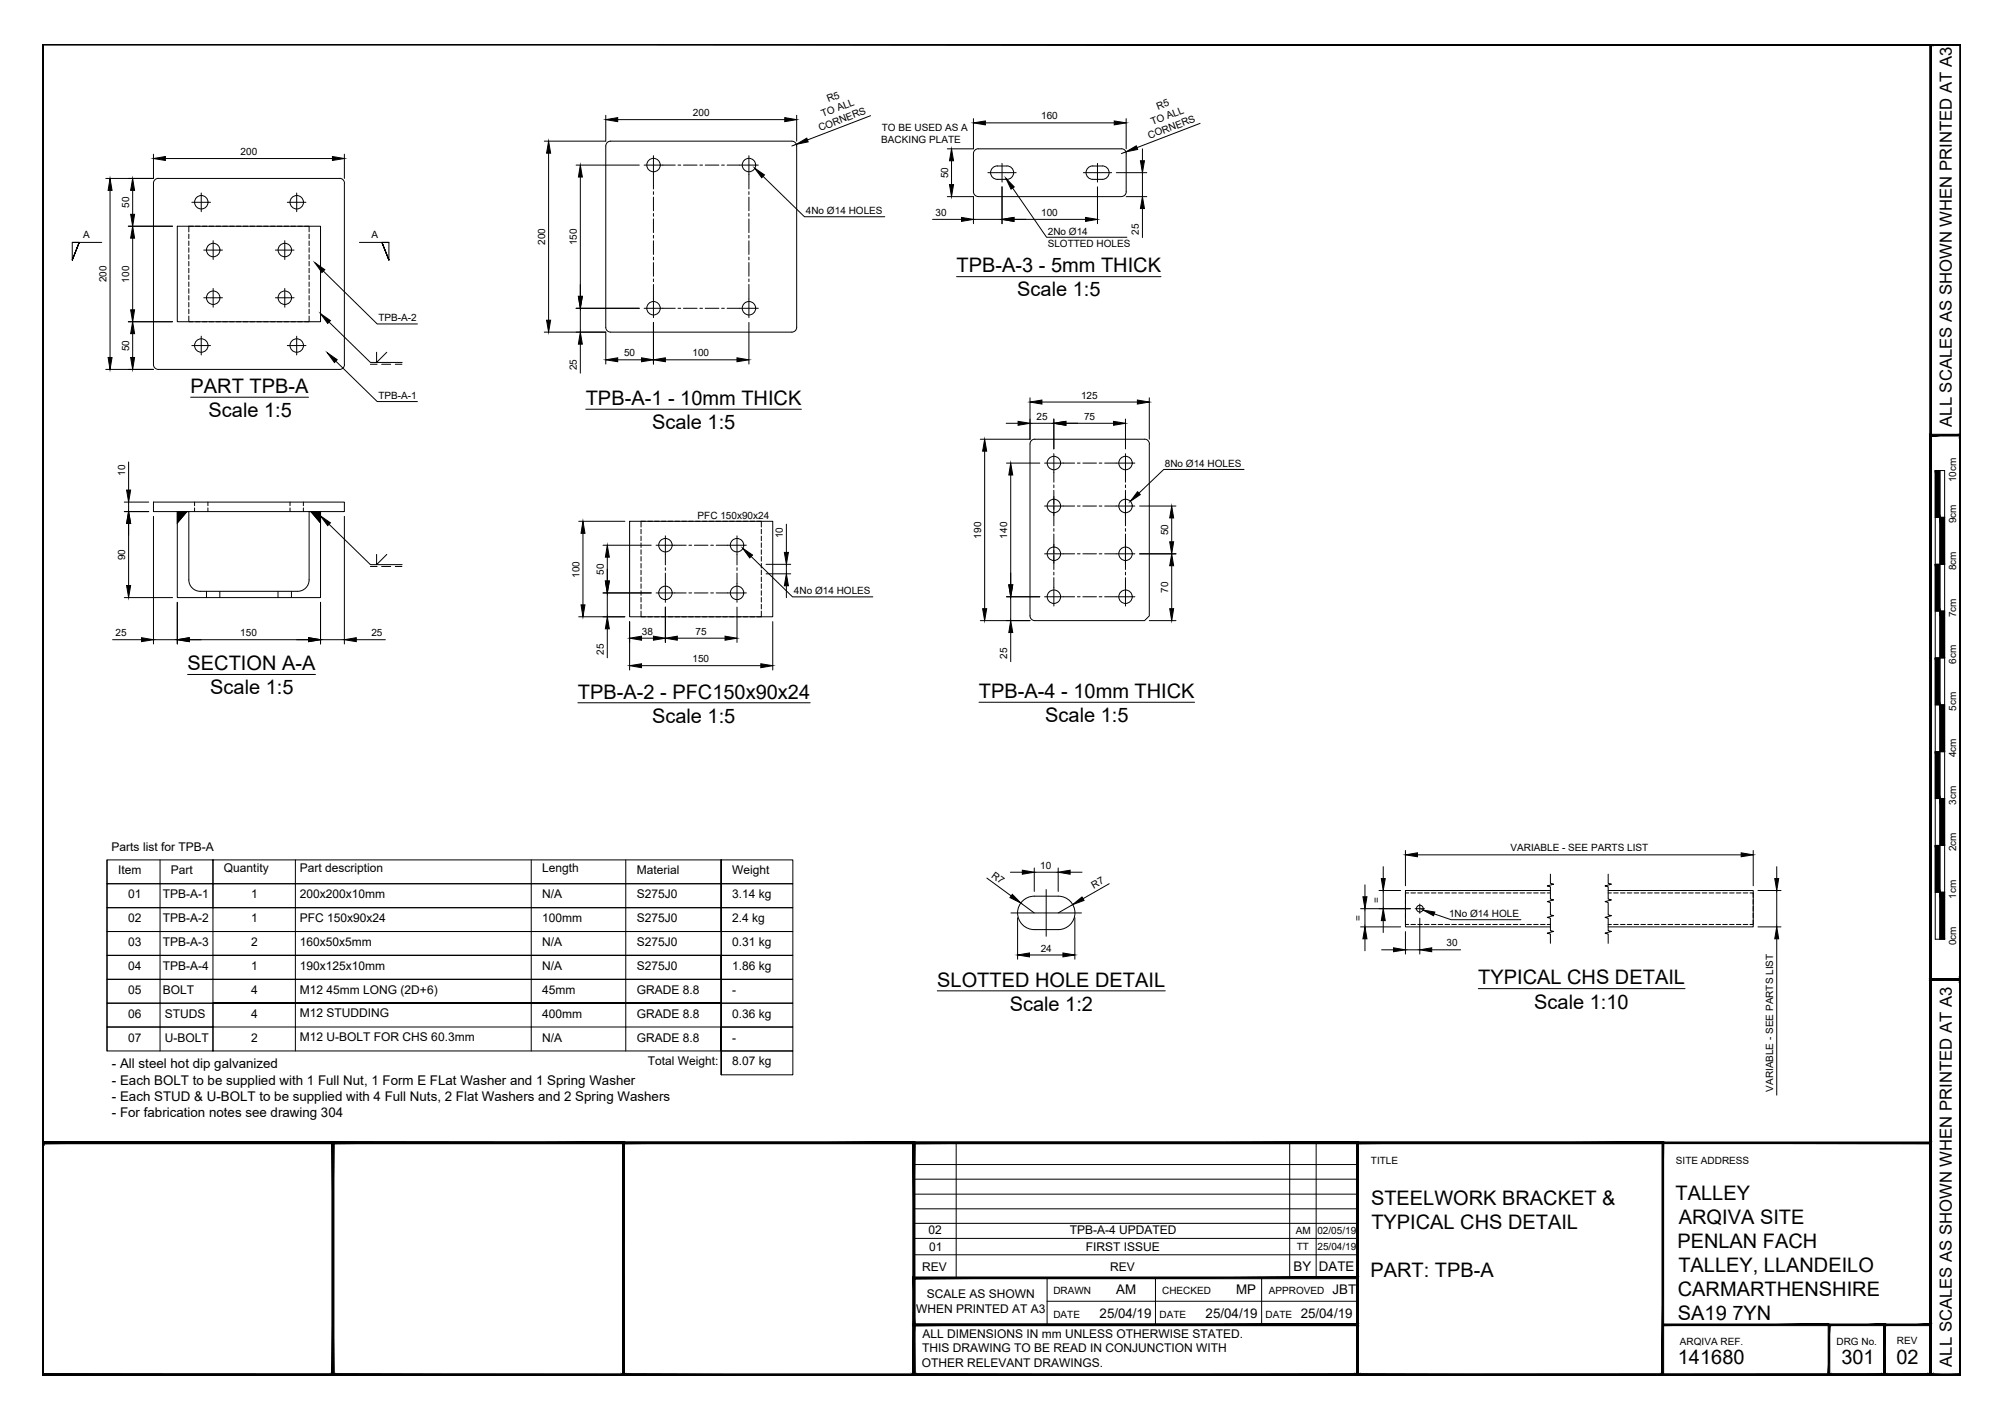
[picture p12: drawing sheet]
<svg xmlns="http://www.w3.org/2000/svg" width="420mm" height="297mm" viewBox="0 0 420 297" stroke-linecap="round" stroke-linejoin="round" font-family="sans-serif">
<!-- layer: PROPOSED OTHER USER 1 -->
<path d="M37.2 107.2h2l-2 2.4zM65.2 107.2h2v2.4z" fill="#000" stroke="#000" stroke-width=".21"/>
<g fill="none" stroke="#000" stroke-width=".21">
<path d="M32.2 38.4v38a1.01 1.01 0 0 0 1 1h38M33.2 37.4h38M33.2 37.4a1.01 1.01 0 0 0-1 1M71.2 37.4a1.01 1.01 0 0 1 1 1M72.2 38.4v38M165.9 29.6h-38a1.01 1.01 0 0 0-1 1v38a1.01 1.01 0 0 0 1 1h38M165.9 29.6a1.01 1.01 0 0 1 1 1v38a1.01 1.01 0 0 1-1 1M204.3 31.5l.7-.3h30a.97 .97 0 0 1 1 1v8a1.04 1.04 0 0 1-1 1h-30a1.01 1.01 0 0 1-1-1v-8zM209 34.8h2M209 34.8a1.41 1.41 0 0 0-1.4 1.4 1.41 1.41 0 0 0 1.4 1.4h2a1.41 1.41 0 0 0 1.4-1.4 1.41 1.41 0 0 0-1.4-1.4M229 34.8h2M229 34.8a1.41 1.41 0 0 0-1.4 1.4 1.41 1.41 0 0 0 1.4 1.4h2"/>
<path d="M231 34.8a1.41 1.41 0 0 1 1.4 1.4 1.41 1.41 0 0 1-1.4 1.4M37.2 47.4h30v20h-30zM72.2 76.4a1.01 1.01 0 0 1-1 1M240.8 93v36l-1 1h-23a1.01 1.01 0 0 1-1-1M240.9 93a1.01 1.01 0 0 0-1-1h-23.1a.97 .97 0 0 0-1 1v36M32.2 105.2h40v2h-40zM39.2 107.2l-2 2.4M65.2 107.2l2 2.4M131.9 109.2h30v20h-30zM62.4 123.9a2.4 2.4 0 0 0 2.4-2.4v-14.3h2.4v18h-30v-18h2.4v14.3a2.4 2.4 0 0 0 2.4 2.4h20.4M214.3 188.8a3.5 3.5 0 0 1 2.4-1.1h5.1a3.5 3.5 0 0 1 3.5 3.5 3.5 3.5 0 0 1-3.6 3.5h-5a3.5 3.5 0 0 1-3.2-2.1 3.5 3.5 0 0 1 .8-3.8zM324.9 186.5h-30.4v7.7h30.4"/>
<path d="M337 186.5h30.4v7.7h-30.4"/>
<circle cx="136.9" cy="34.6" r="1.41"/>
<circle cx="156.9" cy="34.6" r="1.41"/>
<circle cx="42.2" cy="42.4" r="1.41"/>
<circle cx="44.7" cy="52.4" r="1.41"/>
<circle cx="59.7" cy="52.4" r="1.41"/>
<circle cx="62.2" cy="42.4" r="1.41"/>
<circle cx="42.2" cy="72.4" r="1.41"/>
<circle cx="44.7" cy="62.4" r="1.41"/>
<circle cx="59.7" cy="62.4" r="1.41"/>
<circle cx="62.2" cy="72.4" r="1.41"/>
<circle cx="136.9" cy="64.6" r="1.41"/>
<circle cx="156.9" cy="64.6" r="1.41"/>
<circle cx="220.8" cy="97" r="1.41"/>
<circle cx="235.9" cy="97" r="1.41"/>
<circle cx="139.4" cy="114.2" r="1.41"/>
<circle cx="154.4" cy="114.2" r="1.41"/>
<circle cx="220.8" cy="106" r="1.41"/>
<circle cx="220.8" cy="116" r="1.41"/>
<circle cx="235.9" cy="106" r="1.41"/>
<circle cx="235.9" cy="116" r="1.41"/>
<circle cx="139.4" cy="124.2" r="1.41"/>
<circle cx="154.4" cy="124.2" r="1.41"/>
<circle cx="220.8" cy="125" r="1.41"/>
<circle cx="235.9" cy="125" r="1.41"/>
<circle cx="297.5" cy="190.3" r=".71"/>
</g>
<!-- layer: PROPOSED OTHER USER 1 - HIDDEN -->
<g fill="none" stroke="#000" stroke-width=".21">
<path d="M136.9 36.5v3.1M138.9 34.6h2.6M142.1 34.6h.5M143.2 34.6h2.9M146.6 34.6h.6M147.8 34.6h2.9M151.2 34.6h.6M152.4 34.6h2.6M156.9 36.5v3.1M39.6 49v1M39.6 50.5v.9M39.6 51.9v1"/>
<path d="M39.6 53.3v1M39.6 54.8v.9M39.6 56.2v1M39.6 57.6v1M39.6 59.1v.9M40.5 47.4h-.9v1.2M41 47.4h.9M42.4 47.4h1M43.8 47.4h1M45.3 47.4h.9M46.7 47.4h.9M48.1 47.4h1"/>
<path d="M49.5 47.4h1M51 47.4h.9M52.4 47.4h.9M53.8 47.4h1M55.3 47.4h.9M56.7 47.4h.9M58.1 47.4h1M59.5 47.4h1M61 47.4h.9M62.4 47.4h1M63.8 47.4h1v1.2M64.8 49v1"/>
<path d="M64.8 50.5v.9M64.8 51.9v1M64.8 53.3v1M64.8 54.8v.9M64.8 56.2v1M64.8 57.6v1M64.8 59.1v.9M136.9 40.2v.5M136.9 41.3v2.9M136.9 44.7v.6M136.9 45.9v2.8M136.9 49.3v.6"/>
<path d="M136.9 50.4v2.9M136.9 53.9v.5M136.9 55v2.9M136.9 58.4v.6M136.9 59.6v3M156.9 40.2v.5M156.9 41.3v2.9M156.9 44.7v.6M156.9 45.9v2.8M156.9 49.3v.6M156.9 50.4v2.9M156.9 53.9v.5"/>
<path d="M156.9 55v2.9M156.9 58.4v.6M156.9 59.6v3M39.6 66.2v1.2h.9M39.6 60.5v.9M39.6 61.9v1M39.6 63.4v.9M39.6 64.8v.9M41 67.4h.9M42.4 67.4h1M43.8 67.4h1M45.3 67.4h.9"/>
<path d="M46.7 67.4h.9M48.1 67.4h1M49.5 67.4h1M51 67.4h.9M52.4 67.4h.9M53.8 67.4h1M55.3 67.4h.9M56.7 67.4h.9M58.1 67.4h1M59.5 67.4h1M61 67.4h.9M62.4 67.4h1"/>
<path d="M64.8 66.2v1.2h-1M64.8 60.5v.9M64.8 61.9v1M64.8 63.4v.9M64.8 64.8v.9M138.9 64.6h2.6M142.1 64.6h.5M143.2 64.6h2.9M146.6 64.6h.6M147.8 64.6h2.9M151.2 64.6h.6M152.4 64.6h2.6"/>
<path d="M220.8 99v2M222.8 97h2.4M225.8 97h.5M226.9 97h2.9M230.3 97h.6M231.5 97h2.4M235.8 99v2M40.8 105.2v.7M40.8 106.4v.8M43.6 105.2v.7M43.6 106.4v.8M60.8 105.2v.7"/>
<path d="M60.8 106.4v.8M63.6 105.2v.7M63.6 106.4v.8M134.3 110.9v.9M134.3 112.3v1M134.3 113.7v1M134.3 115.2v.9M134.3 116.6v.9M134.3 118v1M134.3 119.4v1M135.3 109.2h-1v1.2M135.7 109.2h1"/>
<path d="M137.2 109.2h.9M138.6 109.2h1M139.4 116.2v2.1M139.4 118.9v.6M140 109.2h1M141.4 114.2h2.4M141.5 109.2h.9M142.9 109.2h.9M144.3 109.2h1M144.4 114.2h.5M145.5 114.2h2.9M145.7 109.2h1"/>
<path d="M147.2 109.2h.9M148.6 109.2h.9M148.9 114.2h.6M150 109.2h1M150.1 114.2h2.4M151.5 109.2h.9M152.9 109.2h.9M154.3 109.2h1M154.4 116.2v2.1M154.4 118.9v.6M155.8 109.2h.9M157.2 109.2h.9"/>
<path d="M158.6 109.2h.9v1.2M159.5 110.9v.9M159.5 112.3v1M159.5 113.7v1M159.5 115.2v.9M159.5 116.6v.9M159.5 118v1M159.5 119.4v1M220.8 101.6v.6M220.8 102.7v2.9M220.8 106.2v.5M220.8 107.3v2.9"/>
<path d="M220.8 110.7v.6M220.8 111.9v2.8M220.8 115.3v.6M220.8 116.4v2.9M220.8 119.9v.5M222.8 106h2.4M222.8 116h2.4M225.8 106h.5M225.8 116h.5M226.9 106h2.9M226.9 116h2.9M230.3 106h.6"/>
<path d="M230.3 116h.6M231.5 106h2.4M231.5 116h2.4M235.8 101.6v.6M235.8 102.7v2.9M235.8 106.2v.5M235.8 107.3v2.9M235.8 110.7v.6M235.8 111.9v2.8M235.8 115.3v.6M235.8 116.4v2.9M235.8 119.9v.5"/>
<path d="M43.3 123.9v1.3M46.1 123.9v1.3M58.3 123.9v1.3M61.1 123.9v1.3M134.3 128v1.2h1M134.3 120.9v.9M134.3 122.3v1M134.3 123.7v1M134.3 125.2v.9M134.3 126.6v1M135.7 129.2h1M137.2 129.2h.9"/>
<path d="M138.6 129.2h1M139.4 120.1v2.2M140 129.2h1M141.4 124.2h2.4M141.5 129.2h.9M142.9 129.2h.9M144.3 129.2h1M144.4 124.2h.5M145.5 124.2h2.9M145.7 129.2h1M147.2 129.2h.9M148.6 129.2h.9"/>
<path d="M148.9 124.2h.6M150 129.2h1M150.1 124.2h2.4M151.5 129.2h.9M152.9 129.2h.9M154.3 129.2h1M154.4 120.1v2.2M155.8 129.2h.9M157.2 129.2h.9M159.5 128v1.2h-.9M159.5 120.9v.9M159.5 122.3v1"/>
<path d="M159.5 123.7v1M159.5 125.2v.9M159.5 126.6v1M220.8 121v2M222.8 125h2.4M225.8 125h.5M226.9 125h2.9M230.3 125h.6M231.5 125h2.4M235.8 121v2M294.5 192.7v1h.7M294.5 188.4v1"/>
<path d="M294.5 189.9v.9M294.5 191.3v1M295.2 187h-.7v1M295.7 193.7h.9M295.7 187h.9M297.1 193.7h1M297.1 187h1M298.5 193.7h1M298.5 187h1M300 193.7h.9M300 187h.9M301.4 193.7h.9"/>
<path d="M301.4 187h.9M302.8 193.7h1M302.8 187h1M304.2 193.7h1M304.2 187h1M305.7 193.7h.9M305.7 187h.9M307.1 193.7h.9M307.1 187h.9M308.5 193.7h1M308.5 187h1M310 193.7h.9"/>
<path d="M310 187h.9M311.4 193.7h.9M311.4 187h.9M312.8 193.7h1M312.8 187h1M314.2 193.7h1M314.2 187h1M315.7 193.7h.9M315.7 187h.9M317.1 193.7h1M317.1 187h1M318.5 193.7h1"/>
<path d="M318.5 187h1M320 193.7h.9M320 187h.9M321.4 193.7h.9M321.4 187h.9M322.8 193.7h1M322.8 187h1M324.2 193.7h.7M324.2 187h.7M337 193.7h.7M337 187h.7M338.1 193.7h1"/>
<path d="M338.1 187h1M339.6 193.7h.9M339.6 187h.9M341 193.7h1M341 187h1M342.4 193.7h1M342.4 187h1M343.9 193.7h.9M343.9 187h.9M345.3 193.7h1M345.3 187h1M346.7 193.7h1"/>
<path d="M346.7 187h1M348.2 193.7h.9M348.2 187h.9M349.6 193.7h.9M349.6 187h.9M351 193.7h1M351 187h1M352.4 193.7h1M352.4 187h1M353.9 193.7h.9M353.9 187h.9M355.3 193.7h.9"/>
<path d="M355.3 187h.9M356.7 193.7h1M356.7 187h1M358.1 193.7h1M358.1 187h1M359.6 193.7h.9M359.6 187h.9M361 193.7h1M361 187h1M362.4 193.7h1M362.4 187h1M363.9 193.7h.9"/>
<path d="M363.9 187h.9M365.3 193.7h1M365.3 187h1M366.7 187h.7v1M367.4 192.7v1h-.7M367.4 188.4v1M367.4 189.9v.9M367.4 191.3v1"/>
</g>
<!-- layer: TEXT AND DIMENSIONS -->
<g fill="none" stroke="#000" stroke-width=".21">
<path d="M23.1 39.9v35M27.8 39.9v5M32.2 32.3v5.1h-10M34.7 33.2h35M72.2 32.3v5.1M115 32.1v35M120.7 34.6h13.3M121.6 37.1v25M126.9 24.2v5.4h-12.8M129.4 25.1h35.1M135 34.6h3.9M136.9 32.6v3.9"/>
<path d="M155 34.6h3.9M156.9 32.6v3.9M159.9 36.9l8.7 8.5h16.8M166.9 30.2l-1 .4M166.9 24.2v5.4M182.4 24.2l-13.2 5.1M199.4 33.7v5M204 24.8v6.4h-5.5M206.5 25.7h27M207 36.2h5.9M210 34.2v3.9M210 39.1v7.8"/>
<path d="M212.2 39.4l7.1 10.3h16.8M227 36.2h5.9M230 34.2v3.9M230 39.1v7.8M233.9 36.2h6.4M235.9 31.8l-.9 .4M236 24.8v6.4M239.4 31.2v2.5M239.4 36.2v5M251.5 25.8l-13.2 5.1M15.1 50.8h1.5l-1.5 3.7 1.5-3.7-1.5 3.7v-3.7h6.2M26.9 47.4h9.3"/>
<path d="M27.8 49.9v15M40.2 42.4h3.9M42.2 40.4v3.9M42.7 52.4h3.9M44.7 50.4v4M57.7 52.4h3.9M59.7 50.4v4M60.2 42.4h3.9M62.2 40.4v3.9M67.8 56.8l11.2 11.1h8.5M75.3 50.8h6.2v3.7l-1.5-3.7 1.5 3.7-1.5-3.7h1.5M195.4 46h6.1"/>
<path d="M198.5 41.2h5.5v5.7M200.5 58h42.8M204 46h6M212.5 46h15M236 41.2h4.3M239.4 43.7v6.1M22.2 77.4h10M26.9 67.4h9.3M27.8 69.9v5M40.2 72.4h3.9M42.2 70.4v4M42.7 62.4h3.9"/>
<path d="M44.7 60.4v3.9M57.7 62.4h3.9M59.7 60.4v3.9M60.2 72.4h3.9M62.2 70.4v4M68.9 67.5l8.7 8.4h6.7M70.4 75.6l8.6 8.5h8.5M77.6 76.3h1.4M78.9 73.8v2.1l2.2-2.1M80 76.3h1.9M82.8 76.3h1.4M114.1 69.6h12.8v6.7"/>
<path d="M120.7 64.6h13.3M121.6 64.6v5M121.6 72.1v6.1M129.4 75.4h5M135 64.6h3.9M136.9 62.6v3.9M136.9 67.5v8.8M139.4 75.4h15M155 64.6h3.9M156.9 62.6v3.9M156.9 67.5v8.8M27 96.8v5.9"/>
<path d="M39.9 83.2h24.8M122.8 85.7h45.1M206.3 94.5v33M210.8 88.7h2.5M210.9 97h7M211.8 99.5v23M215.8 83.3v8.7h-10.4M215.8 88.7h5M218.3 84.2h20M218.9 97h3.9M220.8 87.8v6.2M220.8 95v4"/>
<path d="M223.4 88.7h9.9M233.9 97h3.9M235.8 87.8v6.2M235.8 95v4M240.8 83.3v8.7M260.7 98.3h-16.8l-5.2 5M26 107.2h5.2M26 105.2h5.2M27 105.2v2M27 109.7v13M32.2 108.2v26.7M68.9 109.8l8.7 8.5h6.7"/>
<path d="M72.2 108.2v26.7M77.6 118.7h1.4M78.9 116.1v2.2l2.2-2.2M80 118.7h1.9M82.8 118.7h1.4M121.3 109.2h9.6M122.2 111.7v15M126.4 114.2h10.1M127.3 116.7v5M137.5 114.2h3.9M139.4 112.2v4M152.5 114.2h3.9"/>
<path d="M154.4 112.2v4M157.4 116.6l8.7 8.4h16.8M218.9 106h3.9M218.9 116h3.9M220.8 104v4M220.8 114v4M233.9 106h3.9M233.9 116h3.9M235.8 104v4M235.8 114v4M238.8 106h7.6M238.8 116h7.6"/>
<path d="M245.5 108.5v5M245.5 118.5v9M23.6 134h6.1M26.1 125.2h10.1M32.2 134h5M37.2 126.2v8.7M39.7 134h25M67.2 134h5M67.2 126.2v8.7M74.7 134h6.1M121.3 129.2h9.6M126.4 124.2h10.1"/>
<path d="M127.3 124.2v5M127.3 131.7v6.1M131.9 130.2v10.2M134.4 133.7h2.5M134.4 139.4h25M137.5 124.2h3.9M139.4 122.3v3.9M139.4 127.2v7.4M141.9 133.7h10M152.5 124.2h3.9M154.4 122.3v3.9M154.4 127.2v7.4"/>
<path d="M161.9 130.2v10.2M205.4 130h10.4M210.9 125h7M211.8 125v5M211.8 132.5v6.1M218.9 125h3.9M220.8 123v4M233.9 125h3.9M235.8 123v4M240.8 130h5.6M39.3 141.3h26.8M121.1 147.2h48.7"/>
<path d="M205.2 147.1h45.1M294.5 178.2v7.3M297 179.1h67.9M367.4 178.2v7.3M22.4 185.1h128.7h-106.5v5h-22.2zM22.4 195.1h128.7h-106.5v5h-22.2zM22.4 180.1v40.1M33.5 180.1v40.1M44.6 190.1v5h-22.2v-5h128.7M44.6 190.1h106.5M61.9 180.1v40.1M111.3 180.1v40.1"/>
<path d="M131.1 180.1v40.1M151.1 180.1h-106.5v5h-22.2v-5h22.2v10M151.1 180.1v15zM151.1 185.1v15M151.1 180.1h15v5h-15zM151.1 185.1h15v5h-15zM151.1 190.1h15v5h-15zM151.1 195.1h15v5h-15zM151.1 180.1v40.1M206.8 183.9l5.1 3.8M211.7 182.7h2.5M211.8 191.2h14.8"/>
<path d="M213.2 192.2v8.7M213.9 189.2l2.8 2M216.7 181.8v4.9M216.7 182.7h5M219.2 186.3v9.8M221.7 181.8v4.9M224.2 182.7h2.5M224.8 189.5l-3.1 1.7M225.2 192.2v8.7M232.4 185.1l-5.4 3.2M285.1 194.2h8.4M285.1 190.4h10.5"/>
<path d="M286 185.4v2.5M286 190.4v3.8M286 196.7v2.5M289 186.5h4.5M289.5 199h2.5M289.9 181.5v2.5M289.9 186.5v3.9M289.9 192.8v2.5M294.5 195.2v4.7M294.5 199h3M296.6 190.4h1.9M297.5 189.4v1.9"/>
<path d="M297.5 192.3v7.6M300 199h6.1M300.5 191.4l3.6 1.3h14.6M324.9 183.1v1.9l.7 .2-1.4 .4 .7 .2v2.5l.7 .2-1.4 .4 .7 .2v2.5l.7 .2-1.4 .4 .7 .2v2.5l.7 .2-1.4 .4 .7 .2v1.9M337 183.1v1.9l.7 .2-1.4 .4 .7 .2v2.5l.7 .2-1.4 .4 .7 .2v2.5l.7 .2-1.4 .4 .7 .2v2.5l.7 .2-1.4 .4 .7 .2v1.9M368.4 186.5h4.8M368.4 194.2h4.8M372.3 181.5v2.5M372.3 186.5v7.7M372.3 196.7v32.7M22.4 205.1h128.7h-106.5v5h-22.2zM44.6 215.1v-5h-22.2v5h128.7v5.1h15v-5.1h-15v10v-4.9"/>
<path d="M44.6 210.1v10.1v-5.1h-22.2v5.1h128.7M44.6 200.1v5h-22.2v-5h128.7M44.6 210.1h106.5zM151.1 210.1h15v5h-15zM151.1 200.1h-106.5h106.5M151.1 200.1v10zM151.1 205.1v-5v10M151.1 200.1h15v5h-15zM151.1 205.1h15v5h-15zM196.4 207.6h47.8M215.7 200h7M309.8 207.1h43.3"/>
<path d="M151.1 220.2h15v4.9h-15z"/>
</g>
<g fill="#000" stroke="#000" stroke-width=".21">
<path d="M23.1 37.4l.4 2.5h-.8zM27.8 37.4l.4 2.5h-.8zM32.2 33.2l2.5-.4v.8zM69.7 32.8l2.5 .4-2.5 .4zM115 29.6l.4 2.5h-.9zM121.6 34.6l.4 2.5h-.8zM126.9 25.1l2.5-.5v.9zM158.1 35.2l2.1 1.4-.6 .6zM164.5 24.6l2.4 .5-2.4 .4zM166.9 30.2l2.2-1.3 .3 .8zM199.4 31.2l.4 2.5h-.8zM199 38.7h.8l-.4 2.5z"/>
<path d="M204 25.7l2.5-.4v.9zM210.8 37.3l1.7 1.9-.6 .4zM233.5 25.3l2.5 .4-2.5 .5zM235.9 31.8l2.2-1.3 .3 .8zM239 33.7h.8l-.4 2.5zM27.4 44.9h.8l-.4 2.5zM27.8 47.4l.4 2.5h-.8zM66 55l2.1 1.5-.6 .6zM201.5 45.6l2.5 .4-2.5 .4zM210 46l2.5-.4v.8zM227.5 45.6l2.5 .4-2.5 .4zM239.4 41.2l.4 2.5h-.8z"/>
<path d="M22.7 74.9h.8l-.4 2.5zM27.4 64.9h.8l-.4 2.5zM27.8 67.4l.4 2.5h-.8zM27.4 74.9h.8l-.4 2.5zM67.2 65.7l2 1.5-.5 .6zM68.6 73.9l2.1 1.5-.6 .5zM114.5 67.1h.9l-.4 2.5zM121.2 62.1h.8l-.4 2.5zM121.6 69.6l.4 2.5h-.8zM126.9 75.4l2.5-.4v.8zM134.4 75l2.5 .4-2.5 .4zM136.9 75.4l2.5-.4v.8z"/>
<path d="M154.4 75l2.5 .4-2.5 .4zM206.3 92l.5 2.5h-.9zM211.8 97l.4 2.5h-.8zM213.3 88.3l2.5 .4-2.5 .4zM215.8 84.2l2.5-.4v.8zM220.8 88.7l2.6-.4v.8zM233.3 88.3l2.5 .4-2.5 .4zM238.3 83.8l2.5 .4-2.5 .4zM27 107.2l.4 2.5h-.9zM26.5 102.7h.9l-.4 2.5zM67.2 108.1l2 1.4-.5 .6zM122.2 109.2l.4 2.5h-.8z"/>
<path d="M127.3 114.2l.4 2.5h-.8zM155.6 114.8l2.1 1.5-.6 .6zM238.4 103l.6 .6-2.1 1.4zM245.5 116l.4 2.5h-.8zM245.1 113.5h.8l-.4 2.5zM245.5 106l.4 2.5h-.8zM26.5 122.7h.9l-.4 2.5zM29.7 133.6l2.5 .4-2.5 .4zM37.2 134l2.5-.4v.8zM64.7 133.6l2.5 .4-2.5 .4zM72.2 134l2.5-.4v.8zM121.8 126.7h.8l-.4 2.5z"/>
<path d="M126.9 121.7h.8l-.4 2.5zM127.3 129.2l.4 2.5h-.8zM131.9 133.7l2.5-.4v.8zM131.9 139.4l2.5-.4v.9zM136.9 133.3l2.5 .4-2.5 .4zM139.4 133.7l2.5-.4v.8zM151.9 133.3l2.5 .4-2.5 .4zM159.4 139l2.5 .4-2.5 .5zM205.9 127.5h.9l-.5 2.5zM211.4 122.5h.8l-.4 2.5zM211.8 130l.4 2.5h-.8zM245.1 127.5h.8l-.4 2.5z"/>
<path d="M294.5 179.1l2.5-.5v.9zM364.9 178.6l2.5 .5-2.5 .4zM212.1 187.3l1.8 1.9-2.2-1.2zM214.2 182.3l2.5 .4-2.5 .4zM213.2 200l2.5-.4v.8zM222.7 199.6l2.5 .4-2.5 .4zM221.7 182.7l2.5-.4v.8zM224.8 189.5l1.9-1.6 .5 .7zM285.6 187.9h.9l-.5 2.5zM286 194.2l.5 2.5h-.9zM289.9 190.4l.4 2.4h-.8zM289.5 184h.8l-.4 2.5z"/>
<path d="M292 198.5l2.5 .5-2.5 .4zM297.5 199l2.5-.5v.9zM298.2 190.6l2.5 .5-.3 .7zM371.9 184h.8l-.4 2.5zM372.3 194.2l.4 2.5h-.8z"/>
</g>
<!-- layer: 0 -->
<g fill="none" stroke="#000" stroke-width=".21">
<path d="M405.5 98.6h2v98.1h-2zM406.5 98.6v98.1M160.5 118.2h5.2M164.8 109.8v5.9M164.8 118.2v2M405.5 118.2h2M405.5 108.4h2M160.5 120.2h5.2M164.8 122.7v2.5M405.5 137.8h2M405.5 128h2M405.5 157.5h2"/>
<path d="M405.5 147.7h2M405.5 177.1h2M405.5 167.3h2M405.5 186.9h2M200.4 239.4v28.3M270.3 239.4v28.3M275.8 239.4v28.3M191.5 250.1h93M191.5 247h93M191.5 243.9h93M191.5 256.3h93M191.5 253.2h93"/>
<path d="M191.5 259.4h93M191.5 262.8h93M219.4 267.7v9.8M219.4 272.6h65.1M242.1 267.7v9.8M264.4 267.7v9.8"/>
</g>
<g fill="#000" stroke="#000" stroke-width=".21">
<path d="M164.4 115.7h.8l-.4 2.5zM164.8 120.2l.4 2.5h-.8z"/>
<path d="M8.9 9.3l.2 .1h401.6zM8.9 9.3h402l-.2 .1z"/>
<path d="M404.4 9.3l.3 .1zM404.4 9.3l.3 .1-.3 278.6zM404.7 9.4l-.3 278.6 .3-.1zM404.4 288l.3-.1z"/>
<path d="M404.6 9.3l.1 .1h6zM404.6 9.3h6.3l-.2 .1z"/>
<path d="M410.7 9.4v278.5l.2-278.6zM410.9 9.3v278.7l-.2-.1z"/>
<path d="M410.7 9.4v278.5l.2-278.6zM410.9 9.3v278.7l-.2-.1z"/>
<path d="M404.4 91l.3 .3 6.2-.3zM404.7 91.3l6.2-.3-.2 .3zM410.9 91l-.2 .3z"/>
<path d="M404.4 91l.3 114v-113.7zM404.4 91l.3 114-.3 .3z"/>
<path d="M405.5 98.6l1 9.8v-9.8zM405.5 98.6l1 9.8h-1z"/>
<path d="M410.9 91.1l-.2 .2 .2 113.9zM410.7 91.3l.2 113.9-.2-.2zM410.7 205l.2 .3zM404.7 205h6l.2 .3zM404.7 205l-.3 .3h6.5z"/>
<path d="M405.5 118.2l1 9.8v-9.8zM405.5 118.2l1 9.8h-1z"/>
<path d="M406.5 108.4l1 9.8v-9.8zM406.5 108.4l1 9.8h-1z"/>
<path d="M405.5 137.8l1 9.8v-9.8zM405.5 137.8l1 9.8h-1z"/>
<path d="M406.5 128l1 9.8v-9.8zM406.5 128l1 9.8h-1z"/>
<path d="M405.5 157.5l1 9.8v-9.8zM405.5 157.5l1 9.8h-1z"/>
<path d="M406.5 147.6l1 9.9v-9.9zM406.5 147.6l1 9.9h-1z"/>
<path d="M405.5 177.1l1 9.8v-9.8zM405.5 177.1l1 9.8h-1z"/>
<path d="M406.5 167.3l1 9.8v-9.8zM406.5 167.3l1 9.8h-1z"/>
<path d="M406.5 186.9l1 9.8v-9.8zM406.5 186.9l1 9.8h-1z"/>
<path d="M404.4 205l.3 .3 6.2-.3zM404.7 205.3l6.2-.3-.2 .3zM410.9 205l-.2 .3z"/>
<path d="M410.9 205.1l-.2 .2 .2 82.7zM410.7 205.3l.2 82.7-.2-.1zM410.7 287.9l.2 .1z"/>
<path d="M8.9 239.2l.2 .4zM8.9 239.2l395.5 .4h-395.3zM8.9 239.2l395.5 .4 .3-.4z"/>
<path d="M9.1 239.6h60.5l.3-.4zM8.9 239.2h61l-60.8 .4zM8.9 239.2l.2 .4z"/>
<path d="M69.9 239.6h60.6l.3-.4zM69.6 239.2h61.2l-60.9 .4zM69.6 239.2l.3 48.7v-48.3zM69.6 239.2l.3 48.7-.3 .1zM69.6 288l.3-.1z"/>
<path d="M130.8 239.6h60.5l.4-.4zM130.5 239.2h61.2l-60.9 .4zM130.5 239.2l.3 48.7v-48.3zM130.5 239.2l.3 48.7-.3 .1zM130.5 288l.3-.1z"/>
<path d="M191.7 239.6h92.6l.4-.4zM191.3 239.2h93.4l-93 .4zM191.3 239.2l.4 48.7v-48.3zM191.3 239.2l.4 48.7-.4 .1zM191.3 288l.4-.1z"/>
<path d="M284.7 239.6h63.6l.3-.4zM284.3 239.2h64.3l-63.9 .4zM284.3 239.2l.4 48.7v-48.3zM284.3 239.2l.4 48.7-.4 .1zM284.3 288l.4-.1z"/>
<path d="M404.7 239.2l-.3 .4 .3 48.4zM404.4 239.6l.3 48.4-.3-.1zM404.4 287.9l.3 .1z"/>
<path d="M191.3 277.3l.4 .4 93-.4zM191.7 277.7l93-.4-.4 .4zM284.7 277.3l-.4 .4 .4 10.3zM284.3 277.7l.4 10.3-.4-.1zM284.3 287.9l.4 .1z"/>
<path d="M191.3 277.7h93.4l-.4-.4zM191.3 277.7l.4-.4h92.6zM191.3 267.5v10.2l.4-.4zM191.3 267.5l.4 .4v9.4zM191.3 267.5l.4 .4 93-.4zM191.7 267.9l93-.4-.4 .4zM284.7 267.5l-.4 .4 .4 9.8zM284.3 267.9l.4 9.8-.4-.4z"/>
<path d="M383.1 277.3l.3 .4 11.7-.4zM383.4 277.7l11.7-.4-.4 .4zM394.7 277.7l.4 10.3v-10.7zM394.7 277.7l.4 10.3-.4-.1zM394.7 287.9l.4 .1z"/>
<path d="M348.5 277.7h34.8v-.4zM348.5 277.3h34.8l-34.8 .4z"/>
<path d="M394.7 277.3l.4 .4 9.6-.4zM395.1 277.7l9.6-.4-.3 .4zM404.7 277.3l-.3 .4 .3 10.3zM404.4 277.7l.3 10.3-.3-.1zM404.4 287.9l.3 .1z"/>
<path d="M9.1 9.4l-.2 278.6 .2-.1zM8.9 9.3l.2 .1-.2 278.6z"/>
<path d="M9.1 239.6l-.2 48.4 .2-.1zM8.9 239.4l.2 .2-.2 48.4z"/>
<path d="M9.1 287.9l60.7 .1-.2-.1zM9.1 287.9l60.7 .1h-60.9z"/>
<path d="M69.6 287.9l.3 .1zM69.9 239.2v48.8l-.3-.1zM69.9 239.2l-.3 .4v48.3z"/>
<path d="M69.9 287.9l60.7 .1-.1-.1zM69.9 287.9l60.7 .1h-60.8z"/>
<path d="M130.5 287.9l.3 .1zM130.8 239.2v48.8l-.3-.1zM130.8 239.2l-.3 .4v48.3z"/>
<path d="M130.8 287.9l60.7 .1-.2-.1zM130.8 287.9l60.7 .1h-60.9z"/>
<path d="M191.3 287.9l.4 .1zM191.7 239.2v48.8l-.4-.1zM191.3 239.6v48.3l.4-48.7z"/>
<path d="M191.7 287.9l92.8 .1-.2-.1zM191.7 287.9l92.8 .1h-93z"/>
<path d="M284.3 287.9l.4 .1zM284.7 239.2v48.8l-.4-.1zM284.7 239.2l-.4 .4v48.3z"/>
<path d="M191.5 288h93l-.2-.1zM191.5 288l.2-.1h92.6zM191.3 288l.4-.1zM191.7 277.7v10.2l-.4 .1zM191.3 277.3v10.7l.4-10.3z"/>
<path d="M284.7 287.9l63.8 .1-.2-.1zM284.7 287.9l63.8 .1h-64z"/>
<path d="M348.3 287.9l.3 .1zM348.6 239.2v48.8l-.3-.1zM348.6 239.2l-.3 .4v48.3z"/>
<path d="M383.3 288h11.6l-.2-.1zM383.4 287.9h11.3l-11.4 .1zM383.1 288l.3-.1zM383.4 277.7v10.2l-.3 .1zM383.1 277.3v10.7l.3-10.3z"/>
<path d="M8.9 288h395.7l-.2-.1zM8.9 288l.2-.1h395.3zM8.9 239.4v48.6l.2-.1zM8.9 239.4l.2 .2v48.3z"/>
<path d="M394.9 288h9.7l-.2-.1zM394.9 288l.2-.1h9.3zM394.7 288l.4-.1zM395.1 277.7v10.2l-.4 .1zM394.7 277.3v10.7l.4-10.3z"/>
<path d="M9.1 287.9l401.8 .1-.2-.1zM9.1 287.9l401.8 .1h-402z"/>
<path d="M404.7 287.9l6.2 .1-.2-.1zM404.7 287.9l6.2 .1h-6.3z"/>
<path d="M404.6 288h6.3l-.2-.1zM404.7 287.9h6l-6.1 .1zM404.4 288l.3-.1zM404.7 205.3v82.6l-.3 .1zM404.4 205v83l.3-82.7z"/>
</g>
<g font-size="4.2">
<text x="200.5" y="57.1">TPB-A-3 - 5mm THICK</text>
<text x="213.2" y="62.1">Scale 1:5</text>
<text x="39.9" y="82.3">PART TPB-A</text>
<text x="43.7" y="87.4">Scale 1:5</text>
<text x="122.8" y="84.8">TPB-A-1 - 10mm THICK</text>
<text x="136.6" y="89.9">Scale 1:5</text>
<text x="39.3" y="140.4">SECTION A-A</text>
<text x="44.1" y="145.5">Scale 1:5</text>
<text x="121.1" y="146.3">TPB-A-2 - PFC150x90x24</text>
<text x="205.2" y="146.2">TPB-A-4 - 10mm THICK</text>
<text x="136.6" y="151.4">Scale 1:5</text>
<text x="219" y="151.3">Scale 1:5</text>
<text x="196.4" y="206.7">SLOTTED HOLE DETAIL</text>
<text x="309.8" y="206.2">TYPICAL CHS DETAIL</text>
<text x="211.6" y="211.7">Scale 1:2</text>
<text x="321.5" y="211.3">Scale 1:10</text>
<text x="351.1" y="251.4">TALLEY</text>
<text x="287.3" y="252.5">STEELWORK BRACKET &amp;</text>
<text x="287.4" y="257.5">TYPICAL CHS DETAIL</text>
<text x="351.8" y="256.4">ARQIVA SITE</text>
<text x="351.5" y="261.5">PENLAN FACH</text>
<text x="287.2" y="267.5">PART: TPB-A</text>
<text x="351.7" y="266.5">TALLEY, LLANDEILO</text>
<text x="351.6" y="271.5">CARMARTHENSHIRE</text>
<text x="351.6" y="276.6">SA19 7YN</text>
<text x="351.6" y="285.7">141680</text>
<text x="385.9" y="285.7">301</text>
<text x="397.4" y="285.7">02</text>
</g>
<g font-size="3.5">
<text x="409" y="89.4" transform="rotate(-90 409 89.4)">ALL SCALES AS SHOWN WHEN PRINTED AT A3</text>
<text x="409" y="286.3" transform="rotate(-90 409 286.3)">ALL SCALES AS SHOWN WHEN PRINTED AT A3</text>
</g>
<g font-size="2.8">
<text x="23.5" y="223.8">- All steel hot dip galvanized</text>
<text x="23.5" y="227.2">- Each BOLT to be supplied with 1 Full Nut, 1 Form E FLat Washer and 1 Spring Washer</text>
<text x="23.5" y="230.6">- Each STUD &amp; U-BOLT to be supplied with 4 Full Nuts, 2 Flat Washers and 2 Spring Washers</text>
<text x="23.5" y="233.9">- For fabrication notes see drawing 304</text>
<text x="271.1" y="266.3">BY</text>
<text x="276.4" y="266.3">DATE</text>
<text x="233.9" y="271.1">AM</text>
<text x="259" y="271.1">MP</text>
<text x="279.3" y="271.1">JBT</text>
<text x="230.4" y="276">25/04/19</text>
<text x="252.7" y="276">25/04/19</text>
<text x="272.6" y="276">25/04/19</text>
</g>
<g font-size="2.5">
<text x="23.4" y="178.2">Parts list for TPB-A</text>
<text x="24.7" y="183.2">Item</text>
<text x="35.8" y="183.2">Part</text>
<text x="46.9" y="182.7">Quantity</text>
<text x="62.9" y="182.7">Part description</text>
<text x="113.6" y="182.7">Length</text>
<text x="133.4" y="183.2">Material</text>
<text x="153.4" y="183.2">Weight</text>
<text x="26.9" y="188.2">01</text>
<text x="34.1" y="188.2">TPB-A-1</text>
<text x="52.6" y="188.2">1</text>
<text x="62.9" y="188.2">200x200x10mm</text>
<text x="113.6" y="188.2">N/A</text>
<text x="133.4" y="188.2">S275J0</text>
<text x="153.4" y="188.2">3.14 kg</text>
<text x="26.9" y="193.2">02</text>
<text x="34.1" y="193.2">TPB-A-2</text>
<text x="52.6" y="193.2">1</text>
<text x="62.9" y="193.2">PFC 150x90x24</text>
<text x="113.6" y="193.2">100mm</text>
<text x="133.4" y="193.2">S275J0</text>
<text x="153.4" y="193.2">2.4 kg</text>
<text x="26.9" y="198.2">03</text>
<text x="26.9" y="203.2">04</text>
<text x="34.1" y="198.2">TPB-A-3</text>
<text x="34.1" y="203.2">TPB-A-4</text>
<text x="52.6" y="198.2">2</text>
<text x="52.6" y="203.2">1</text>
<text x="62.9" y="198.2">160x50x5mm</text>
<text x="62.9" y="203.2">190x125x10mm</text>
<text x="113.6" y="198.2">N/A</text>
<text x="113.6" y="203.2">N/A</text>
<text x="133.4" y="198.2">S275J0</text>
<text x="133.4" y="203.2">S275J0</text>
<text x="153.4" y="198.2">0.31 kg</text>
<text x="153.4" y="203.2">1.86 kg</text>
<text x="26.9" y="208.2">05</text>
<text x="34.1" y="208.2">BOLT</text>
<text x="52.6" y="208.2">4</text>
<text x="62.9" y="208.2">M12 45mm LONG (2D+6)</text>
<text x="113.6" y="208.2">45mm</text>
<text x="133.4" y="208.2">GRADE 8.8</text>
<text x="153.4" y="208.2">-</text>
<text x="26.8" y="213.2">06</text>
<text x="34.6" y="213.2">STUDS</text>
<text x="52.6" y="213.2">4</text>
<text x="62.9" y="213.1">M12 STUDDING</text>
<text x="113.6" y="213.2">400mm</text>
<text x="133.4" y="213.2">GRADE 8.8</text>
<text x="153.4" y="213.2">0.36 kg</text>
<text x="26.8" y="218.2">07</text>
<text x="34.6" y="218.2">U-BOLT</text>
<text x="52.6" y="218.2">2</text>
<text x="62.9" y="218.1">M12 U-BOLT FOR CHS 60.3mm</text>
<text x="113.6" y="218.2">N/A</text>
<text x="133.4" y="218.2">GRADE 8.8</text>
<text x="153.4" y="218.2">-</text>
<text x="135.7" y="223.2">Total Weight:</text>
<text x="153.4" y="223.2">8.07 kg</text>
<text x="194.5" y="258.6">02</text>
<text x="194.7" y="262">01</text>
<text x="224.2" y="258.6">TPB-A-4 UPDATED</text>
<text x="227.5" y="262">FIRST ISSUE</text>
<text x="193.3" y="266.2">REV</text>
<text x="232.6" y="266.2">REV</text>
<text x="192" y="275">WHEN PRINTED AT A3</text>
<text x="194.2" y="272">SCALE AS SHOWN</text>
<text x="193.3" y="280.3">ALL DIMENSIONS IN mm UNLESS OTHERWISE STATED.</text>
<text x="193.2" y="286.3">OTHER RELEVANT DRAWINGS.</text>
<text x="193.3" y="283.3">THIS DRAWING TO BE READ IN CONJUNCTION WITH</text>
</g>
<g font-size="2.1">
<text x="173.6" y="21.4" transform="rotate(-21 173.6 21.4)">R5</text>
<text x="242.7" y="23" transform="rotate(-21 242.7 23)">R5</text>
<text x="145.2" y="24.3">200</text>
<text x="171.8" y="27.5" transform="rotate(-21 171.8 27.5)">CORNERS</text>
<text x="172.5" y="24.6" transform="rotate(-21 172.5 24.6)">TO ALL</text>
<text x="184.7" y="29.9">BACKING PLATE</text>
<text x="184.8" y="27.4">TO BE USED AS A</text>
<text x="218.2" y="25">160</text>
<text x="240.9" y="29.1" transform="rotate(-21 240.9 29.1)">CORNERS</text>
<text x="241.5" y="26.2" transform="rotate(-21 241.5 26.2)">TO ALL</text>
<text x="50.4" y="32.5">200</text>
<text x="198.7" y="37.3" transform="rotate(-90 198.7 37.3)">50</text>
<text x="27.1" y="43.5" transform="rotate(-90 27.1 43.5)">50</text>
<text x="168.9" y="44.9">4No Ø14 HOLES</text>
<text x="196" y="45.2">30</text>
<text x="218.2" y="45.2">100</text>
<text x="17.4" y="49.8">A</text>
<text x="77.8" y="49.8">A</text>
<text x="114.2" y="51.3" transform="rotate(-90 114.2 51.3)">200</text>
<text x="120.9" y="51.4" transform="rotate(-90 120.9 51.4)">150</text>
<text x="219.5" y="51.7">SLOTTED HOLES</text>
<text x="219.6" y="49.2">2No Ø14</text>
<text x="238.7" y="49.1" transform="rotate(-90 238.7 49.1)">25</text>
<text x="22.3" y="59.1" transform="rotate(-90 22.3 59.1)">200</text>
<text x="27.1" y="59.2" transform="rotate(-90 27.1 59.2)">100</text>
<text x="79.3" y="67.3">TPB-A-2</text>
<text x="27.1" y="73.6" transform="rotate(-90 27.1 73.6)">50</text>
<text x="120.9" y="77.5" transform="rotate(-90 120.9 77.5)">25</text>
<text x="130.8" y="74.6">50</text>
<text x="145.1" y="74.6">100</text>
<text x="79.3" y="83.5">TPB-A-1</text>
<text x="226.5" y="83.5">125</text>
<text x="217.2" y="87.9">25</text>
<text x="227.2" y="87.9">75</text>
<text x="26.2" y="99.7" transform="rotate(-90 26.2 99.7)">10</text>
<text x="244.1" y="97.8">8No Ø14 HOLES</text>
<text x="409.9" y="101" transform="rotate(-90 409.9 101)">10cm</text>
<text x="146.2" y="108.7">PFC 150x90x24</text>
<text x="164.1" y="112.7" transform="rotate(-90 164.1 112.7)">10</text>
<text x="205.6" y="112.8" transform="rotate(-90 205.6 112.8)">190</text>
<text x="211.1" y="112.8" transform="rotate(-90 211.1 112.8)">140</text>
<text x="244.8" y="112.2" transform="rotate(-90 244.8 112.2)">50</text>
<text x="409.9" y="109.6" transform="rotate(-90 409.9 109.6)">9cm</text>
<text x="26.2" y="117.3" transform="rotate(-90 26.2 117.3)">90</text>
<text x="409.9" y="119.5" transform="rotate(-90 409.9 119.5)">8cm</text>
<text x="121.4" y="121" transform="rotate(-90 121.4 121)">100</text>
<text x="126.5" y="120.4" transform="rotate(-90 126.5 120.4)">50</text>
<text x="166.4" y="124.5">4No Ø14 HOLES</text>
<text x="244.8" y="124.2" transform="rotate(-90 244.8 124.2)">70</text>
<text x="409.9" y="129.3" transform="rotate(-90 409.9 129.3)">7cm</text>
<text x="24.2" y="133.3">25</text>
<text x="50.4" y="133.3">150</text>
<text x="77.8" y="133.3">25</text>
<text x="126.5" y="137.2" transform="rotate(-90 126.5 137.2)">25</text>
<text x="134.5" y="132.9">38</text>
<text x="145.8" y="133">75</text>
<text x="211.1" y="138" transform="rotate(-90 211.1 138)">25</text>
<text x="145.1" y="138.7">150</text>
<text x="409.9" y="139.1" transform="rotate(-90 409.9 139.1)">6cm</text>
<text x="409.9" y="148.9" transform="rotate(-90 409.9 148.9)">5cm</text>
<text x="409.9" y="158.6" transform="rotate(-90 409.9 158.6)">4cm</text>
<text x="409.9" y="168.6" transform="rotate(-90 409.9 168.6)">3cm</text>
<text x="316.5" y="178.3">VARIABLE - SEE PARTS LIST</text>
<text x="409.9" y="178.3" transform="rotate(-90 409.9 178.3)">2cm</text>
<text x="207.7" y="183.7" transform="rotate(36 207.7 183.7)">R7</text>
<text x="218" y="182">10</text>
<text x="229.2" y="186.1" transform="rotate(-30 229.2 186.1)">R7</text>
<text x="289.2" y="189.1" transform="rotate(-90 289.2 189.1)">=</text>
<text x="409.9" y="188.3" transform="rotate(-90 409.9 188.3)">1cm</text>
<text x="285.3" y="192.9" transform="rotate(-90 285.3 192.9)">=</text>
<text x="303.7" y="192.2">1No Ø14 HOLE</text>
<text x="409.9" y="198" transform="rotate(-90 409.9 198)">0cm</text>
<text x="218.1" y="199.3">24</text>
<text x="303.1" y="198.2">30</text>
<text x="371.6" y="228.7" transform="rotate(-90 371.6 228.7)">VARIABLE - SEE PARTS LIST</text>
<text x="287.3" y="243.9">TITLE</text>
<text x="351.2" y="243.9">SITE ADDRESS</text>
<text x="271.5" y="258.4">AM</text>
<text x="271.7" y="261.9">TT</text>
<text x="276.1" y="258.4">02/05/19</text>
<text x="276.1" y="261.9">25/04/19</text>
<text x="220.8" y="271.1">DRAWN</text>
<text x="243.5" y="271.1">CHECKED</text>
<text x="265.9" y="271.1">APPROVED</text>
<text x="220.8" y="276">DATE</text>
<text x="243" y="276">DATE</text>
<text x="265.2" y="276">DATE</text>
<text x="352.1" y="281.6">ARQIVA REF.</text>
<text x="384.8" y="281.6">DRG No.</text>
<text x="397.5" y="281.6">REV</text>
</g>
</svg>
